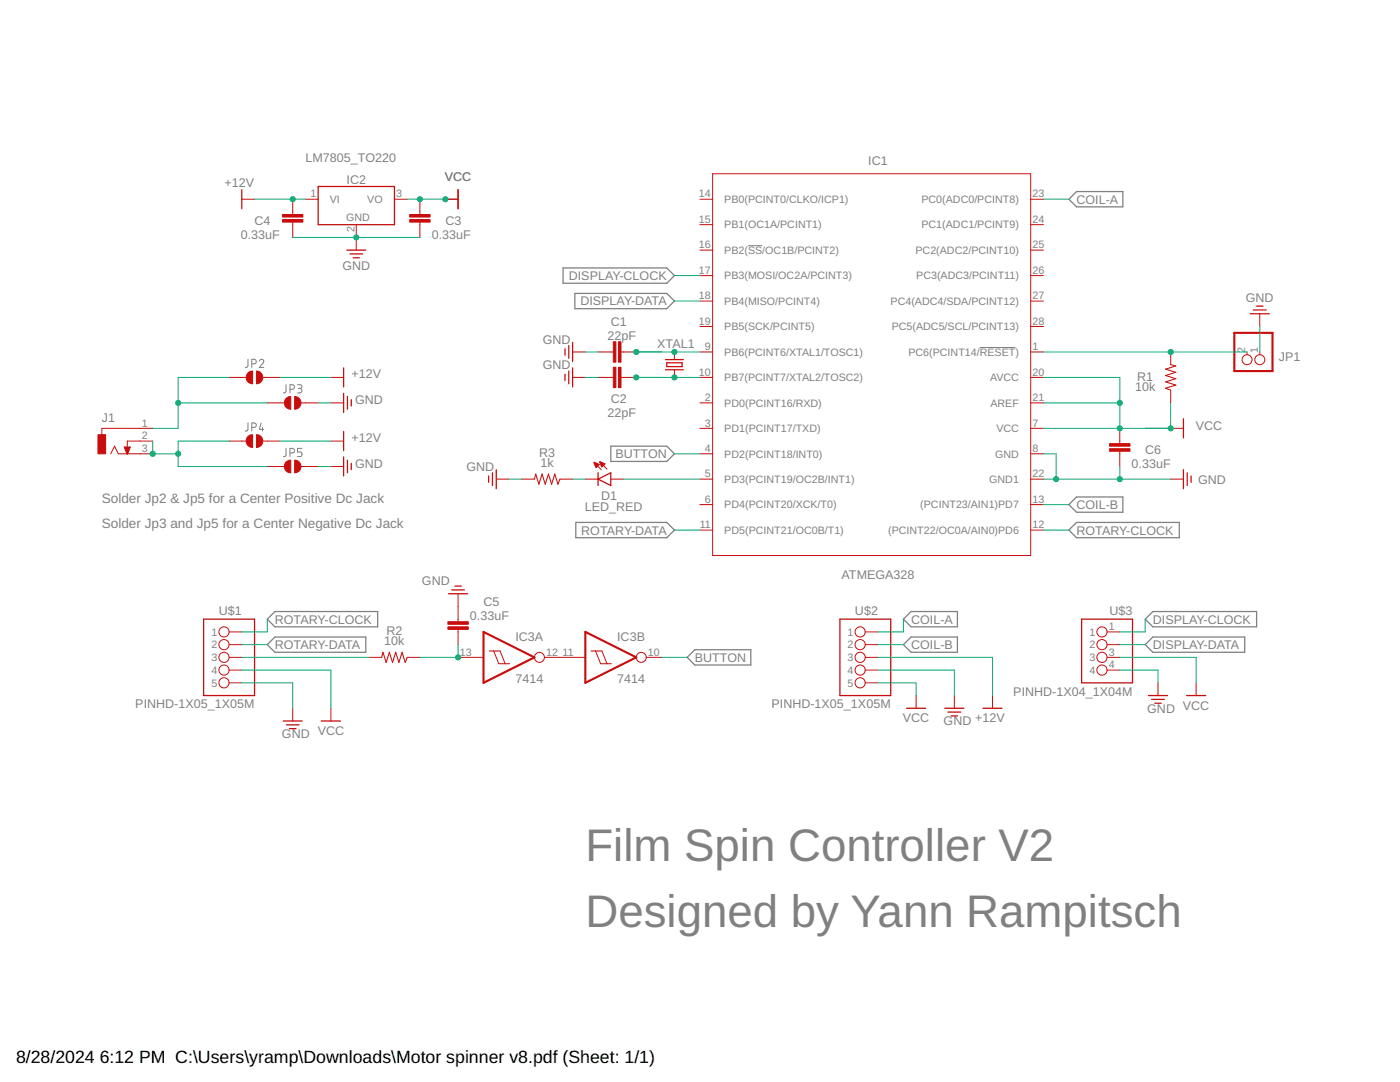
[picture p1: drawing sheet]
<svg xmlns="http://www.w3.org/2000/svg" width="279mm" height="216mm" viewBox="0 0 279 216" stroke-linecap="round" stroke-linejoin="round" font-family="sans-serif">
<g fill="none" stroke="#808080" stroke-width=".2">
<path d="M149.3 49h2.8M49.5 71.7l-.1 1.4-.1 .2h-.4M50.2 72.6h.5a.46 .46 0 0 0 .5-.5 .46 .46 0 0 0-.5-.4h-.5v1.6M51.8 72.1a.44 .44 0 0 1 .6-.4 .44 .44 0 0 1 .1 .7l-.7 .9h.8M57.1 76.8v1.4l-.2 .2h-.3M57.9 77.7h.4a.46 .46 0 0 0 .5-.5 .46 .46 0 0 0-.5-.4h-.4v1.6M59.4 76.8h.5a.36 .36 0 0 1 .4 .3 .36 .36 0 0 1-.4 .4h-.4M59.8 77.5a.46 .46 0 0 1 .5 .4 .46 .46 0 0 1-.5 .5h-.4M195.5 69.3h7.1M49.5 84.4l-.1 1.4-.1 .2h-.4M50.2 85.3h.5a.46 .46 0 0 0 .5-.5 .46 .46 0 0 0-.5-.4h-.5v1.6M52.1 84.4l-.3 1.3h.8"/>
<path d="M52.4 85.3v.7M57.1 89.5v1.4l-.2 .2h-.3M57.9 90.4h.4a.46 .46 0 0 0 .5-.5 .46 .46 0 0 0-.5-.4h-.4v1.6M60.3 89.5h-.9v.7h.5a.46 .46 0 0 1 .4 .4 .46 .46 0 0 1-.4 .5h-.5"/>
</g>
<g fill="none" stroke="#808080" stroke-width=".25">
<path d="M213.3 39.8l1.5-1.6h9.3v3.1h-9.3zM112.4 53.5h20.7l1.5 1.5-1.5 1.5h-20.7zM114.7 58.5h18.4l1.5 1.6-1.5 1.5h-18.4zM121.9 89h11.2l1.5 1.6-1.5 1.5h-11.2zM114.9 104.2h18.2l1.5 1.6-1.5 1.5h-18.2zM213.3 100.7l1.5-1.5h9.3v3h-9.3zM213.3 105.8l1.5-1.6h20.6v3.1h-20.6zM54.9 122h20.5v3.1h-20.5l-1.6-1.6zM54.9 127.1h18.1v3.1h-18.1l-1.6-1.6zM138.7 129.6h11.1v3.1h-11.1l-1.6-1.5zM180.3 123.5l1.5-1.5h9.3v3.1h-9.3zM180.3 128.6l1.5-1.5h9.3v3.1h-9.3z"/>
<path d="M230.1 122h20.7v3.1h-20.7l-1.5-1.6zM230.1 127.1h18.3v3.1h-18.3l-1.5-1.6z"/>
</g>
<g fill="none" stroke="#c90d0c" stroke-width=".2">
<path d="M48.3 39.8h2.5M58.4 39.8v3M61 39.8h2.5M78.7 39.8h2.6M83.8 39.8v3M88.9 39.8h2.5M139.7 39.8h2.5M142.2 34.7h63.5v76.1h-63.5zM205.7 39.8h2.5M58.4 44.3v3.1M71.1 44.8v5.1M83.8 44.3v3.1"/>
<path d="M139.7 44.8h2.5M139.7 49.9h2.5M139.7 55h2.5M205.7 44.8h2.5M205.7 49.9h2.5M205.7 55h2.5M45.7 75.3h3.4M52.5 75.3h3.4M66 75.3h2.6M114.3 70.2h2.5M114.3 75.3h2.5M119.4 70.2h3"/>
<path d="M119.4 75.3h3M123.9 70.2h3.1M123.9 75.3h3.1M134.6 70.2v1.6M134.6 73.8v1.5M139.7 70.2h2.5M139.7 75.3h2.5M139.7 60.1h2.5M139.7 65.2h2.5M205.7 70.2h2.5M205.7 75.3h2.5M205.7 60.1h2.5"/>
<path d="M205.7 65.2h2.5M233.6 70.2v2.6M233.6 77.9v2.5M248.9 70.2v.6M251.4 62.6v2.6M251.4 70.2v.6M22.1 90.6l.8-1.6 .7 1.6h6.9M30.5 85.5h-10.2v1.2M30.5 88h-5.1v2.6M45.7 88h3.4M52.5 88h3.4M53.3 80.4h3.5"/>
<path d="M53.3 93.1h3.5M60.1 80.4h3.4M60.1 93.1h3.4M66 80.4h2.6M66 88h2.6M66 93.1h2.6M99 95.6h2.6M104.1 95.6h2.6M111.7 95.6h2.6M116.8 95.6h2.6M118.6 92.3l1.4 1.4M119.7 92.2l1.4 1.4"/>
<path d="M121.9 95.6h2.5M139.7 80.4h2.5M139.7 85.5h2.5M139.7 90.6h2.5M139.7 95.6h2.5M205.7 80.4h2.5M205.7 85.5h2.5M205.7 90.6h2.5M205.7 95.6h2.5M223.5 85.5v3M223.5 90v3.1M233.6 85.5h2.6"/>
<path d="M233.6 95.6h2.6M91.4 118.5v5.6M139.7 100.7h2.5M139.7 105.8h2.5M205.7 100.7h2.5M205.7 105.8h2.5M45.7 131.2h2.6M45.7 126.1h2.6M45.7 128.6h2.6M45.7 133.7h2.6M45.7 136.2h2.6M73.6 131.2h2.6"/>
<path d="M81.3 131.2h2.5M91.4 131.2h5.1M91.4 125.6v3M97.6 129.9h2.2l1 2.5M98.5 129.9l1 2.5h2.2M108.6 131.2h8.2M118 129.9h2.1l1 2.5M118.9 129.9l1 2.5h2.1M129 131.2h3.1M172.7 131.2h2.5M172.7 126.1h2.5M172.7 128.6h2.5"/>
<path d="M172.7 133.7h2.5M172.7 136.2h2.5M182.8 138.8v2.5M190.5 138.8v2.5M198.1 138.8v2.5M220.9 131.2h2.6M220.9 126.1h2.6M220.9 128.6h2.6M220.9 133.7h2.6M231.1 136.2v2.6M238.7 136.2v2.6M58.4 141.3v2.6"/>
<path d="M66 141.3v2.6"/>
<circle cx="248.9" cy="71.8" r=".99"/>
<circle cx="251.4" cy="71.8" r=".99"/>
<circle cx="44.7" cy="126.1" r="1.02"/>
<circle cx="44.7" cy="131.2" r="1.02"/>
<circle cx="44.7" cy="136.3" r="1.02"/>
<circle cx="44.7" cy="128.6" r="1.02"/>
<circle cx="44.7" cy="133.7" r="1.02"/>
<circle cx="107.7" cy="131.2" r=".99"/>
<circle cx="128" cy="131.2" r=".99"/>
<circle cx="171.7" cy="128.6" r="1.02"/>
<circle cx="171.7" cy="133.7" r="1.02"/>
<circle cx="171.7" cy="136.3" r="1.02"/>
<circle cx="171.7" cy="126.1" r="1.02"/>
<circle cx="171.7" cy="131.2" r="1.02"/>
<circle cx="219.9" cy="131.2" r="1.02"/>
<circle cx="219.9" cy="133.7" r="1.02"/>
<circle cx="219.9" cy="128.6" r="1.02"/>
<circle cx="219.9" cy="126.1" r="1.02"/>
</g>
<g fill="none" stroke="#c90d0c" stroke-width=".25">
<path d="M48.3 37.8v3.9M63.5 37.2h15.2v7.6h-15.2zM91.4 37.8v3.9M69.2 49.9h3.8M69.8 50.7h2.6M70.5 51.4h1.2M68.6 73.4v3.8M68.6 78.5v3.8M69.3 79.1v2.6M70.1 79.8v1.2M112.8 69.6v1.3M112.8 74.7v1.2"/>
<path d="M113.5 69v2.5M113.5 74v2.6M114.3 68.3v3.8M114.3 73.4v3.8M132.8 71.8h3.6M132.8 73.8h3.6M133.1 72.4h3v.8h-3zM249.5 62.6h3.8M250.1 61.8h2.6M250.8 61.1h1.3M68.6 86.1v3.8M68.6 91.2v3.8"/>
<path d="M69.3 91.8v2.5M70.1 92.5v1.2M97.5 95v1.2M98.3 94.3v2.6M99 93.7v3.8M119.4 94.3v2.6M119.4 95.6l2.5-1.3v2.6zM236.2 83.6v3.8M236.2 93.7v3.8M236.9 94.3v2.6M237.7 95v1.2M89.5 118.5h3.8"/>
<path d="M90.1 117.7h2.6M90.8 116.9h1.3M40.6 123.5h10.2v15.3h-10.2zM167.6 123.5h10.2v15.3h-10.2zM215.9 123.5h10.1v12.7h-10.1zM229.2 138.8h3.8M229.8 139.6h2.6M236.8 138.8h3.8M56.5 143.9h3.8M57.1 144.6h2.6M57.8 145.4h1.3M64.1 143.9h3.8"/>
<path d="M180.9 141.3h3.8M188.6 141.3h3.8M189.2 142.1h2.5M189.8 142.9h1.3M196.2 141.3h3.8M230.5 140.3h1.2"/>
</g>
<path d="M233.6 72.8l1.1 .2-2.1 .7 2.1 .6-2.1 .6 2.1 .7-2.1 .6 2.1 .6-2.1 .7 1 .4M106.7 95.6l.2-1 .6 2 .7-2 .6 2 .7-2 .6 2 .6-2 .7 2 .3-1M76.2 131.2l.2-1 .7 2 .6-2 .6 2 .7-2 .6 2 .6-2 .7 2 .4-1" fill="none" stroke="#c90d0c" stroke-width=".21"/>
<path d="M246.3 66.4h7.7v7.6h-7.7zM96.5 126.1l10.2 5.1-10.2 5zM116.8 126.1l10.2 5.1-10.2 5z" fill="none" stroke="#c90d0c" stroke-width=".42"/>
<g fill="#c90d0c" stroke="#c90d0c" stroke-width=".2">
<path d="M119.7 92.1l1.1 .4-.7 .7z" fill-rule="evenodd"/>
<path d="M118.5 92.3l1.1 .4-.6 .6z" fill-rule="evenodd"/>
<path d="M24.8 89.2h1.2l-.5 1.4z" fill-rule="evenodd"/>
<path d="M51.2 74a1.27 1.27 0 0 1 1.3 1.3 1.27 1.27 0 0 1-1.3 1.3z" fill-rule="evenodd"/>
<path d="M49.4 74.5l.6-.4 .4-.1v2.6a1.27 1.27 0 0 1-1.2-.8 1.27 1.27 0 0 1 .2-1.3z" fill-rule="evenodd"/>
<path d="M58.8 79.1a1.27 1.27 0 0 1 1.3 1.3 1.27 1.27 0 0 1-1.3 1.3z" fill-rule="evenodd"/>
<path d="M57.1 79.5l.5-.3 .4-.1v2.6a1.27 1.27 0 0 1-1.1-.8 1.27 1.27 0 0 1 .2-1.4z" fill-rule="evenodd"/>
<path d="M51.2 86.7a1.27 1.27 0 0 1 1.3 1.3 1.27 1.27 0 0 1-1.3 1.3z" fill-rule="evenodd"/>
<path d="M49.4 87.1l.6-.3 .4-.1v2.6a1.29 1.29 0 0 1-1.2-.8 1.29 1.29 0 0 1 .2-1.4z" fill-rule="evenodd"/>
<path d="M58.8 91.8a1.26 1.26 0 0 1 1.3 1.3 1.26 1.26 0 0 1-1.3 1.2z" fill-rule="evenodd"/>
<path d="M57.1 92.2l.5-.3 .4-.1v2.5a1.27 1.27 0 0 1-1.1-.7 1.27 1.27 0 0 1 .2-1.4z" fill-rule="evenodd"/>
</g>
<g fill="#c90d0c" stroke="#c90d0c" stroke-width=".2">
<path d="M81.8 43.8h4v.5h-4z"/>
<path d="M81.8 42.8h4v.5h-4z"/>
<path d="M56.4 43.8h4.1v.5h-4.1z"/>
<path d="M56.4 42.8h4.1v.5h-4.1z"/>
<path d="M89.4 125.1h4.1v.5h-4.1z"/>
<path d="M89.4 124.1h4.1v.5h-4.1z"/>
<path d="M122.4 68.2h.5v4.1h-.5z"/>
<path d="M123.4 68.2h.5v4.1h-.5z"/>
<path d="M122.4 73.3h.5v4h-.5z"/>
<path d="M123.4 73.3h.5v4h-.5z"/>
<path d="M221.4 89.5h4.1v.5h-4.1z"/>
<path d="M221.4 88.5h4.1v.5h-4.1z"/>
<path d="M19.6 86.7h1.5v3.9h-1.5z"/>
</g>
<g fill="none" stroke="#0dab76" stroke-width=".2">
<path d="M50.8 39.8h10.2M81.3 39.8h7.6M208.2 39.8h5.1M58.4 47.4h25.4M134.6 55h5.1M45.7 75.3h-10.1v10.2h-5.1M55.9 75.3h10.1M116.8 70.2h2.6M116.8 75.3h2.6M127 70.2h12.7M127 75.3h12.7M134.6 60.1h5.1"/>
<path d="M208.2 70.2h40.7M208.2 75.3h15.3v10.2M251.4 65.2v5M30.5 88v2.6h5.1M35.6 80.4h17.7M45.7 88h-10.1v5.1h17.7M55.9 88h10.1M63.5 80.4h2.5M63.5 93.1h2.5M101.6 95.6h2.5M114.3 95.6h2.5M124.4 95.6h15.3"/>
<path d="M134.6 90.6h5.1M208.2 95.6h25.4M208.2 90.6h2.6v5M208.2 80.4h15.3M223.5 93.1v2.5M233.6 80.4v5.1h-25.4M134.6 105.8h5.1M208.2 100.7h5.1M208.2 105.8h5.1M48.3 133.7h17.7v7.6M48.3 136.2h10.1v5.1M48.3 131.2h25.3"/>
<path d="M48.3 128.6h5M53.3 123.5v2.6h-5M91.4 128.6v2.6h-7.6M132.1 131.2h5M175.2 133.7h15.3v5.1M175.2 136.2h7.6v2.6M175.2 131.2h22.9v7.6M175.2 128.6h5.1M180.3 123.5v2.6h-5.1M223.5 133.7h7.6v2.5M223.5 131.2h15.2v5M223.5 128.6h5.1"/>
<path d="M228.6 123.5v2.6h-5.1"/>
</g>
<g fill="#0dab76" stroke="#0dab76" stroke-width=".2">
<circle cx="71.1" cy="47.4" r=".51"/>
<circle cx="223.5" cy="95.6" r=".51"/>
<circle cx="210.8" cy="95.6" r=".51"/>
<circle cx="134.6" cy="70.2" r=".51"/>
<circle cx="127" cy="70.2" r=".51"/>
<circle cx="134.6" cy="75.3" r=".51"/>
<circle cx="127" cy="75.3" r=".51"/>
<circle cx="58.4" cy="39.8" r=".51"/>
<circle cx="88.9" cy="39.8" r=".51"/>
<circle cx="83.8" cy="39.8" r=".51"/>
<circle cx="233.6" cy="85.5" r=".51"/>
<circle cx="223.5" cy="85.5" r=".51"/>
<circle cx="223.5" cy="80.4" r=".51"/>
<circle cx="91.4" cy="131.2" r=".51"/>
<circle cx="233.6" cy="70.2" r=".51"/>
<circle cx="30.5" cy="90.6" r=".51"/>
<circle cx="35.6" cy="90.6" r=".51"/>
<circle cx="35.6" cy="80.4" r=".51"/>
</g>
<g font-size="9.1" fill="#808080">
<text x="116.8" y="171.8">Film Spin Controller V2</text>
<text x="116.8" y="185">Designed by Yann Rampitsch</text>
</g>
<g font-size="3.5">
<text x="3.2" y="212.1">8/28/2024</text>
<text x="19.9" y="212.1">6:12 PM C:\Users\yramp\Downloads\Motor spinner v8.pdf (Sheet: 1/1)</text>
</g>
<g font-size="2.7" fill="#808080">
<text x="20.3" y="100.3">Solder Jp2 &amp; Jp5 for a Center Positive Dc Jack</text>
<text x="20.3" y="105.4">Solder Jp3 and Jp5 for a Center Negative Dc Jack</text>
</g>
<g font-size="2.5" fill="#808080">
<text x="61" y="32.4">LM7805_TO220</text>
<text x="173.3" y="33">IC1</text>
<text x="44.8" y="37.3">+12V</text>
<text x="69.2" y="36.6">IC2</text>
<text x="88.8" y="36.2">VCC</text>
<text x="214.8" y="40.6">COIL-A</text>
<text x="48.1" y="47.6">0.33uF</text>
<text x="50.8" y="44.8">C4</text>
<text x="86.2" y="47.6">0.33uF</text>
<text x="88.9" y="44.8">C3</text>
<text x="68.3" y="54">GND</text>
<text x="113.5" y="55.9">DISPLAY-CLOCK</text>
<text x="115.8" y="61">DISPLAY-DATA</text>
<text x="121.9" y="65.1">C1</text>
<text x="248.6" y="60.3">GND</text>
<text x="108.3" y="68.6">GND</text>
<text x="121.3" y="67.9">22pF</text>
<text x="131.2" y="69.5">XTAL1</text>
<text x="70.2" y="75.4">+12V</text>
<text x="108.3" y="73.7">GND</text>
<text x="226.5" y="78">10k</text>
<text x="227" y="76">R1</text>
<text x="255.2" y="72.1">JP1</text>
<text x="70.9" y="80.6">GND</text>
<text x="121.3" y="83.2">22pF</text>
<text x="121.9" y="80.4">C2</text>
<text x="20.3" y="84.2">J1</text>
<text x="70.2" y="88.1">+12V</text>
<text x="238.6" y="85.7">VCC</text>
<text x="70.9" y="93.3">GND</text>
<text x="93.1" y="94">GND</text>
<text x="107.6" y="91.2">R3</text>
<text x="107.9" y="93.2">1k</text>
<text x="122.8" y="91.4">BUTTON</text>
<text x="225.8" y="93.3">0.33uF</text>
<text x="228.6" y="90.5">C6</text>
<text x="116.7" y="102">LED_RED</text>
<text x="120" y="99.7">D1</text>
<text x="214.8" y="101.6">COIL-B</text>
<text x="239.1" y="96.5">GND</text>
<text x="116" y="106.7">ROTARY-DATA</text>
<text x="214.8" y="106.7">ROTARY-CLOCK</text>
<text x="84.2" y="116.8">GND</text>
<text x="167.9" y="115.6">ATMEGA328</text>
<text x="43.7" y="122.8">U$1</text>
<text x="54.9" y="124.4">ROTARY-CLOCK</text>
<text x="93.8" y="123.8">0.33uF</text>
<text x="96.5" y="121">C5</text>
<text x="170.6" y="122.8">U$2</text>
<text x="181.8" y="124.4">COIL-A</text>
<text x="221.4" y="122.8">U$3</text>
<text x="230.1" y="124.4">DISPLAY-CLOCK</text>
<text x="54.9" y="129.5">ROTARY-DATA</text>
<text x="76.7" y="128.8">10k</text>
<text x="77.1" y="126.8">R2</text>
<text x="102.9" y="128">IC3A</text>
<text x="123.2" y="128">IC3B</text>
<text x="181.8" y="129.5">COIL-B</text>
<text x="230.1" y="129.5">DISPLAY-DATA</text>
<text x="102.9" y="136.3">7414</text>
<text x="123.2" y="136.3">7414</text>
<text x="138.7" y="132.1">BUTTON</text>
<text x="27" y="141.3">PINHD-1X05_1X05M</text>
<text x="154" y="141.3">PINHD-1X05_1X05M</text>
<text x="194.6" y="144">+12V</text>
<text x="202.2" y="138.8">PINHD-1X04_1X04M</text>
<text x="229" y="142.2">GND</text>
<text x="236.1" y="141.6">VCC</text>
<text x="56.3" y="147.3">GND</text>
<text x="63.4" y="146.7">VCC</text>
<text x="180.2" y="144.1">VCC</text>
<text x="188.3" y="144.8">GND</text>
</g>
<g font-size="2.1" fill="#808080">
<text x="62" y="39.4">1</text>
<text x="65.8" y="40.5">VI</text>
<text x="73.3" y="40.5">VO</text>
<text x="79.1" y="39.4">3</text>
<text x="139.5" y="39.4">14</text>
<text x="144.6" y="40.5">PB0(PCINT0/CLKO/ICP1)</text>
<text x="183.9" y="40.5">PC0(ADC0/PCINT8)</text>
<text x="206.1" y="39.4">23</text>
<text x="69.1" y="44.1">GND</text>
<text x="70.8" y="46.4" transform="rotate(-90 70.8 46.4)">2</text>
<text x="139.5" y="44.5">15</text>
<text x="144.6" y="45.6">PB1(OC1A/PCINT1)</text>
<text x="183.9" y="45.6">PC1(ADC1/PCINT9)</text>
<text x="206.1" y="44.5">24</text>
<text x="139.5" y="49.6">16</text>
<text x="144.6" y="50.7">PB2(SS/OC1B/PCINT2)</text>
<text x="182.7" y="50.7">PC2(ADC2/PCINT10)</text>
<text x="206.1" y="49.6">25</text>
<text x="139.5" y="54.6">17</text>
<text x="139.5" y="59.7">18</text>
<text x="144.6" y="55.7">PB3(MOSI/OC2A/PCINT3)</text>
<text x="182.9" y="55.7">PC3(ADC3/PCINT11)</text>
<text x="206.1" y="54.6">26</text>
<text x="206.1" y="59.7">27</text>
<text x="139.5" y="64.8">19</text>
<text x="144.6" y="60.8">PB4(MISO/PCINT4)</text>
<text x="144.6" y="65.9">PB5(SCK/PCINT5)</text>
<text x="177.7" y="60.8">PC4(ADC4/SDA/PCINT12)</text>
<text x="178" y="65.9">PC5(ADC5/SCL/PCINT13)</text>
<text x="206.1" y="64.8">28</text>
<text x="140.7" y="69.9">9</text>
<text x="144.6" y="71">PB6(PCINT6/XTAL1/TOSC1)</text>
<text x="181.3" y="71">PC6(PCINT14/RESET)</text>
<text x="206.1" y="69.9">1</text>
<text x="248.5" y="70.4" transform="rotate(-90 248.5 70.4)">2</text>
<text x="251.1" y="70.4" transform="rotate(-90 251.1 70.4)">1</text>
<text x="139.5" y="74.9">10</text>
<text x="144.6" y="76.1">PB7(PCINT7/XTAL2/TOSC2)</text>
<text x="197.6" y="76.1">AVCC</text>
<text x="206.1" y="74.9">20</text>
<text x="140.7" y="80">2</text>
<text x="144.6" y="81.1">PD0(PCINT16/RXD)</text>
<text x="197.7" y="81.1">AREF</text>
<text x="206.1" y="80">21</text>
<text x="28.3" y="85.1">1</text>
<text x="28.3" y="87.6">2</text>
<text x="140.7" y="85.1">3</text>
<text x="144.6" y="86.2">PD1(PCINT17/TXD)</text>
<text x="198.9" y="86.2">VCC</text>
<text x="206.1" y="85.1">7</text>
<text x="28.3" y="90.2">3</text>
<text x="140.7" y="90.2">4</text>
<text x="140.7" y="95.3">5</text>
<text x="144.6" y="91.3">PD2(PCINT18/INT0)</text>
<text x="198.6" y="91.3">GND</text>
<text x="206.1" y="90.2">8</text>
<text x="206.1" y="95.3">22</text>
<text x="140.7" y="100.3">6</text>
<text x="144.6" y="96.4">PD3(PCINT19/OC2B/INT1)</text>
<text x="144.6" y="101.5">PD4(PCINT20/XCK/T0)</text>
<text x="183.7" y="101.5">(PCINT23/AIN1)PD7</text>
<text x="197.4" y="96.4">GND1</text>
<text x="206.1" y="100.3">13</text>
<text x="139.6" y="105.4">11</text>
<text x="144.6" y="106.5">PD5(PCINT21/OC0B/T1)</text>
<text x="177.2" y="106.5">(PCINT22/OC0A/AIN0)PD6</text>
<text x="206.1" y="105.4">12</text>
<text x="221.3" y="125.7">1</text>
<text x="42.2" y="126.9">1</text>
<text x="42.2" y="129.4">2</text>
<text x="42.2" y="131.9">3</text>
<text x="91.8" y="130.8">13</text>
<text x="109" y="130.8">12</text>
<text x="112.3" y="130.8">11</text>
<text x="129.3" y="130.8">10</text>
<text x="169.2" y="126.9">1</text>
<text x="169.2" y="129.4">2</text>
<text x="169.2" y="131.9">3</text>
<text x="217.4" y="126.9">1</text>
<text x="217.4" y="129.4">2</text>
<text x="217.4" y="131.9">3</text>
<text x="221.3" y="130.8">3</text>
<text x="42.2" y="134.5">4</text>
<text x="42.2" y="137">5</text>
<text x="169.2" y="134.5">4</text>
<text x="169.2" y="137">5</text>
<text x="217.4" y="134.5">4</text>
<text x="221.3" y="133.4">4</text>
</g>
</svg>
